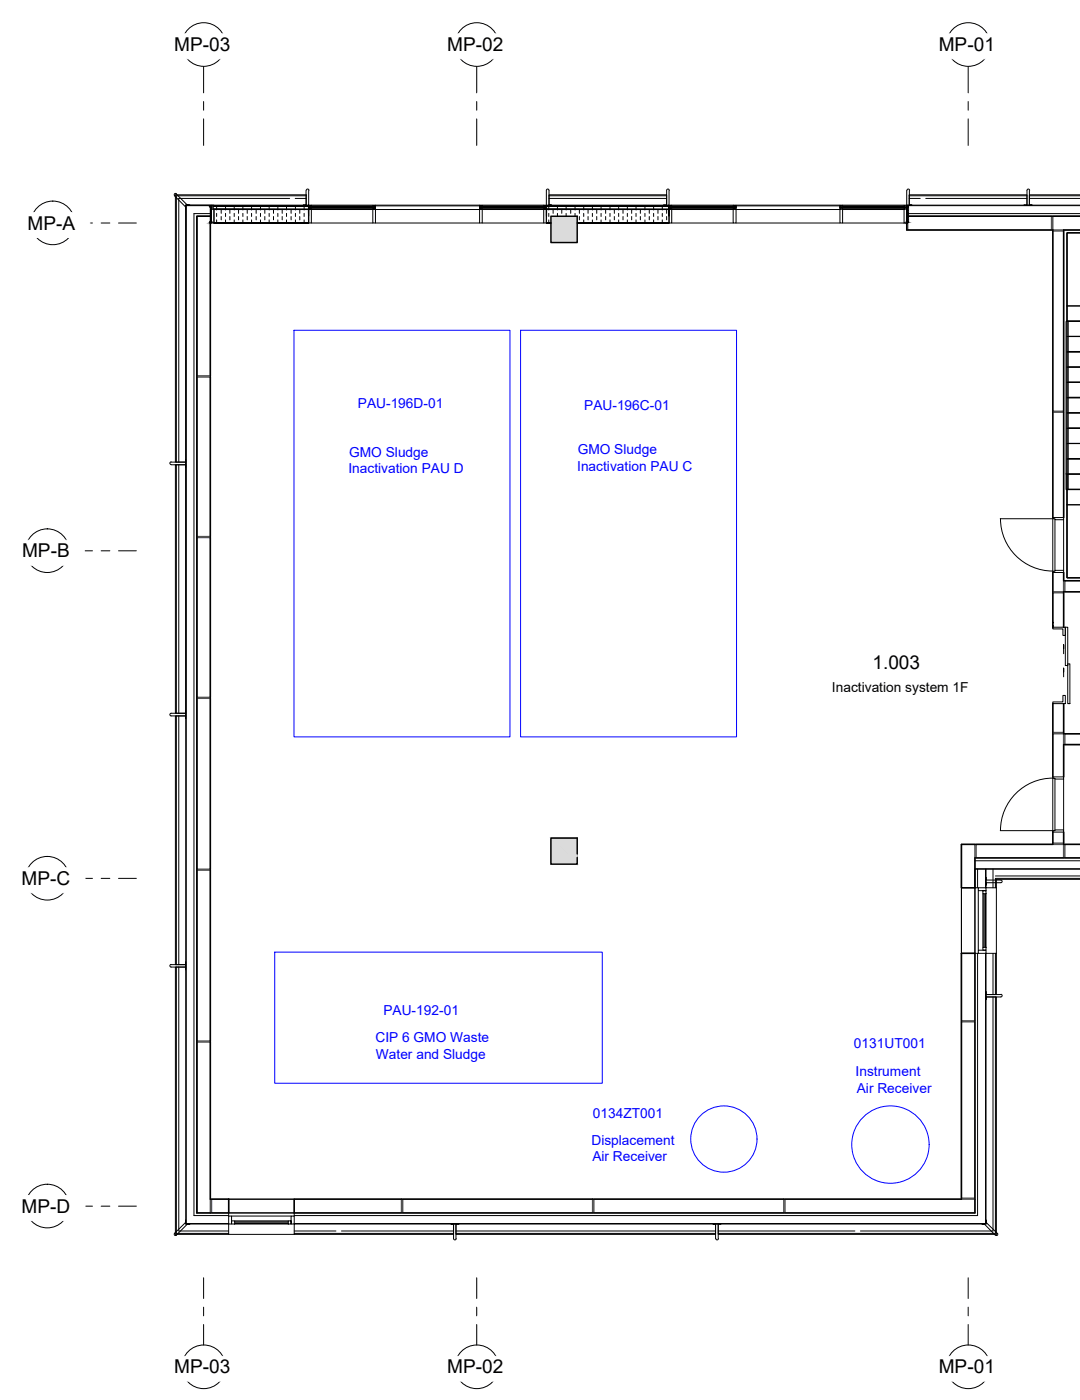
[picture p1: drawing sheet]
<svg xmlns="http://www.w3.org/2000/svg" width="190mm" height="246mm" viewBox="0 0 190 246" stroke-linecap="round" stroke-linejoin="round" font-family="sans-serif">
<!-- layer: A-WALL -->
<g fill="none" stroke="#545454" stroke-width=".25">
<path d="M36.9 38h-2.3v28h2.3v-27M159.4 38h25.3v2.4h-25.3v-1.4M189.7 38h-4.8v2.4h4.8M184.9 40.6h1.9v31.6h-1.9zM34.6 66.2h2.3v28h-2.3zM34.6 94.4h2.3v28.1h-2.3zM184.9 90.9v-18.5h1.9v18.5M184.9 100.6v3.3h1.9v-3.3M184.9 110.2v-6.1h1.9v6.1M189.7 102h-2.7v1.9h2.7M34.6 122.7h2.3v30h-2.3zM184.9 136.5v-7.6h1.9v7.6"/>
<path d="M184.9 123.6v5.1h1.9v-5.1M189.7 128.9h-2.7v1.9h2.7M34.6 152.8h2.3v30h-2.3zM168.9 148.3h2.3v7.6h-2.3zM171.4 148.3h15.4v2.4h-15.4zM184.9 146.1v2h1.9v-2M189.7 148.3h-2.7v2.4h2.7M168.9 167.4h2.3v11.9h-2.3zM168.9 179.5h2.3v30.9h-2.3zM34.6 183h2.3v30h-2.3zM37.2 210.6h3v2.4h-3zM51.7 210.6h18.8v2.4h-18.8z"/>
<path d="M70.7 210.6h33.4v2.4h-33.4zM104.3 210.6h33.4v2.4h-33.4zM137.9 210.6h33.3v2.4h-33.3z"/>
</g>
<g fill="none" stroke="#000" stroke-width=".18">
<path d="M36.9 37.5h-2.8v176h6.1M36.9 38h-2.3v175M36.9 36.1v.2M50.9 34.9h-19.5v46.3M51.8 34.9h2M53.8 34.4h-22.8v46.8M96.4 34.4h20.7M96.4 34.9h20.7M159.2 36.1v1.9M159.2 37.5h.1M159.4 38h30.3M159.4 37.5h30.3"/>
<path d="M159.7 34.4h20.7M159.7 34.9h1.9M162.6 34.9h17.8M180.8 34.4h8.9M180.8 34.9h8.9M31 81.6v43.7M31.4 81.6v43.7M31 125.7v43.7M31.4 125.7v43.7M168.9 155.9v11.5M171.2 155.9h.1M171.2 155.9v11.5"/>
<path d="M171.2 151.2h18.5M171.2 155.9h.6M171.7 152.7v3.2M173.1 152.7h-1.9v14.7h.6M174.4 152.7v3.2M174.8 153.8h14.9M175 155.9v11.5M189.7 154.3h-14.9v1.6M31 169.9v46.7h9.2M31.4 169.9v46.3h8.8M171.7 167.4v46.1h-120M174.4 167.4v7.3"/>
<path d="M174.4 175.1v41.1h-23.3M174.8 167.4v7.3M174.8 175.1v41.5h-48.7M40.2 213h11.5v.6M40.2 210.6h11.5M40.2 213h11.5M40.2 213v.6M40.2 216.8h11.5M51.7 216.2h7.3M51.7 216.6h28M60 216.2h19.7M80.1 216.2h45.6"/>
<path d="M80.1 216.6h45.6M126.1 216.2h24"/>
</g>
<!-- layer: S-COLS -->
<path d="M96.8 147.2l4.6 4.6v-4.6zM96.8 147.2l4.6 4.6h-4.6z" fill="#000" stroke="#000" stroke-width=".18"/>
<path d="M101.4 150v-2.8h-4.6v4.6h4.6v-1.2" fill="none" stroke="#545454" stroke-width=".25"/>
<!-- layer: A-WALL -->
<g fill="none" stroke="#000" stroke-width=".25">
<path d="M36.9 38h-2.3v175h5.6v-2.4h-3.3v-171.6M159.2 38h.1M159.2 38v2.4h25.7v50.5M159.4 38h30.3M189.7 40.4h-2.9v50.5M184.9 100.6v9.6M186.8 100.6v1.4h2.9M189.7 103.9h-2.9v6.3M184.9 123.6v12.9M186.8 123.6v5.3h2.9M189.7 130.8h-2.9v5.7M184.9 146.1v2.2h-16v7.6h2.3v-5.2h18.5"/>
<path d="M186.8 146.1v2.2h2.9M51.7 210.6h117.2v-43.2h2.3v45.6h-119.5z"/>
</g>
<!-- layer: A-DOOR -->
<g fill="none" stroke="#000" stroke-width=".18">
<path d="M175.7 91.1h9.2v9.2M175.7 91.1a9.2 9.2 0 0 0 9.2 9.2M184.9 90.9h1.9v.4h-1.5v-.2h-.4zM185.3 91.3v8.9M186.8 91.3v8.9M184.9 109.4h.1M184.9 110h.1M184.9 109.4v.6M184.9 109.1v1.2M184.9 110.2h2.2v1.4h-.4v-1.1h-1.8zM184.9 100.3h.4v-.1h1.5v.4h-1.9zM186.8 113.9v-.6v.6"/>
<path d="M186.8 118v-.6v.6M186.8 113.3v1.5M186.8 117.4v1.5M187.1 110.2h.4v6.7h-.4zM187.5 116.6h.4v7h-.4zM184.9 136.5h1.9v.3h-1.5v-.1h-.4zM184.9 123.3h1.8v-1.2h.4v1.5h-2.2zM184.9 136.7v9.2h-9.2M184.9 136.7a9.2 9.2 0 0 0-9.2 9.2M185.3 136.8v9M186.8 136.8v9M184.9 145.9h.4v-.1h1.5v.3h-1.9z"/>
</g>
<!-- layer: S-COLS -->
<g fill="#dbdbdb" stroke="#dbdbdb" stroke-width=".18">
<path d="M96.8 147.2l4.6 4.5v-4.5zM96.8 147.2l4.6 4.5h-4.6z"/>
<path d="M96.8 151.7l4.6 .1zM96.8 151.7l4.6 .1z"/>
<path d="M96.8 38l4.6 4.6v-4.6zM96.8 38l4.6 4.6h-4.6z"/>
</g>
<path d="M96.8 38h4.6v4.6h-4.6zM101.4 150v-2.8h-4.6v4.6h4.6v-1.2" fill="none" stroke="#000" stroke-width=".25"/>
<!-- layer: A-GLAZ -->
<g fill="none" stroke="#000" stroke-width=".18">
<path d="M65.9 36.2h18.3v.6h-18.3zM129.3 36.2h18.2v.6h-18.2zM171.8 155.9h1.4v.5h-.6v.6h.6v-.6h-1.4zM171.8 156.4v10.5M172.6 157v9.4M172.8 157v9.4M173 157v9.4M173.2 157v9.4M171.8 166.9h1.4v.5h-1.4zM172.6 166.4h.6v.5h-.6zM173 166.4v-9.4v9.4M40.2 213.6h.5v1.4h-.5z"/>
<path d="M40.7 214.4h.5v.6h-.5zM40.7 213.6h10.4M41.2 214.9h9.4h-9.4M41.2 214.6h9.4M41.2 214.9h9.4M41.2 214.4h9.4M41.2 215h9.4M51.1 213.6h.6v1.4h-.6v-.6h-.5v.6h.5z"/>
</g>
<!-- layer: A-WALL-FNSH -->
<g fill="none" stroke="#000" stroke-width=".18">
<path d="M32.6 36v179h7.6v1.8h-9.4v-46.9h1.8M32.6 36h21.2v-1.8h-23v47h1.8M32.6 36h4.3l-4.2 .1v178.8h7.5M96.4 34.2h20.7v1.8h-20.7zM159.7 36v-1.8h20.7v1.8M189.7 36h-30.5l30.5 .1M189.7 34.2h-8.9v1.8M30.8 81.6h1.8v43.7h-1.8zM32.6 125.7h-1.8v43.7h1.8M171.2 152.6h18.5M173.2 152.7v3.2h1.8v-1.5h14.7M189.7 152.7h-16.6v3.2"/>
<path d="M173.1 167.4v47.5h-121.4M173.2 174.7h1.8v-7.3h-1.8v47.6h-47.1v1.8h48.9v-41.7h-1.8M79.7 215v1.8h-28v-1.8h74.4M80.1 215v1.8h45.6v-1.8"/>
</g>
<!-- layer: A-GLAZ-CWMG -->
<g fill="none" stroke="#000" stroke-width=".18">
<path d="M31 34h-.3v.4l1.9 1.9v.5v-.8h.7h-.4l-2-2M36.9 36.3l.2-.3h.5v.2h-.2v.6h.2v2.4l-.7-.1v-.1M53.7 33.5v2.5h-.4h.9v2v-4.5M53.8 33.4l.2-.2 .3 .2M54.2 36h.5v.2h-.2v.6h.2v2.4h-.5v-2.4h.1v-.6h-.1zM54.7 36h10.8M54.7 39.2h10.8M54.7 36.3v.1M54.7 36.5v.2M65.5 36h.4v.2h-.1v.6h.1v2.4h-.4v-2.4h.1v-.6h-.1zM65.5 36.3v.1M65.5 36.5v.2"/>
<path d="M65.9 36h18.3M65.9 39.2h18.3M84.2 36h.5v.2h-.2v.6h.2v2.4h-.5v-2.4h.2v-.6h-.2zM84.7 36h10.8M84.7 39.2h10.8M84.7 36.3v.1M84.7 36.5v.2M95.5 36h.5v.2h-.2v.6h.2v2.4h-.5v-2.4h.1v-.6h-.1zM95.5 36.3v.1M95.5 36.5v.2M96 33.5v4.5v-2h.9h-.5v-2.5M96 33.4l.2-.2 .2 .2"/>
<path d="M117.1 33.5v2.5h-.5h.9v2v-4.5M117.1 33.4l.2-.2 .2 .2M117.5 36h.5v.2h-.2v.6h.2v2.4h-.5v-2.4h.2v-.6h-.2zM118 36h10.8M118 39.2h10.8M118 36.3v.1M118 36.5v.2M128.8 36h.5v.2h-.2v.6h.2v2.4h-.5v-2.4h.1v-.6h-.1zM128.8 36.3v.1M128.8 36.5v.2M129.3 36h18.2M129.3 39.2h18.2"/>
<path d="M147.5 36h.5v.2h-.1v.6h.1v2.4h-.5v-2.4h.1v-.6h-.1zM148 36h10.8M148 39.2h10.8M148 36.3v.1M148 36.5v.2M158.8 36.3v.1M158.8 36.5v.2M159.2 33.5v2.8M159.3 33.4l.2-.2 .3 .2M159.4 36.3l-.2-.3h-.4v.2h.1v.6h-.1v2.4l.6-.1v-.1M159.7 33.5v2.5h.5h-.9v.2M180.4 33.5v2.5h-.5h1.4h-.5v-2.5"/>
<path d="M180.4 33.4l.2-.2 .2 .2M30 81.2h2.6v-.5v1.4v-.5h-2.6M30.1 81.1l-.3 .3 .3 .2M30 125.3h2.6v-.5v1.4v-.5h-2.6M30.1 125.3l-.3 .2 .3 .2M173.2 154.1v.5h2.6l.2 .2-.2 .2h-2.6v.5zM30 169.4h2.6v-.5v1.4v-.4h-2.6M30.1 169.4l-.3 .2 .3 .3M175.8 174.6l.2 .3-.2 .2h-2.6v.5v-1.4v.5h2.6M30.6 216.6l2-1.9v-.4v.7h.7h-.4l-2 2M30.7 216.6v.3h.3M80.1 217.5l-.2 .3-.2-.2v-2.6h-.5h1.4h-.5v2.6"/>
<path d="M125.7 217.6v-2.6h-.5h1.4h-.5v2.6M125.7 217.5l.2 .3 .3-.3M175.2 216.6l-2-1.9v-.4v.7h-.7h.4l1.9 2M175.2 216.6v.3h-.4"/>
</g>
<!-- layer: S-STRS -->
<g fill="none" stroke="#000" stroke-width=".18">
<path d="M187.4 56.4h2.3M187.4 56.4h.1M187.6 59.1h2.1M189.7 40.9h-2.3v15.5M187.6 77.9h2.1M187.6 75.2h2.1M187.6 72.5h2.1M187.6 69.8h2.1M187.6 67.1h2.1M187.6 64.4h2.1M187.6 61.7h2.1M187.4 85.9v15.6h2.3"/>
<path d="M187.4 85.9h2.3M187.4 83.2v2.7M187.6 83.2h2.1M187.6 80.5h2.1"/>
</g>
<!-- layer: S-STRS-MBND -->
<g fill="none" stroke="#000" stroke-width=".18">
<path d="M187.4 53.7h2.3M187.4 53.7v35M187.4 59.1h2.3M187.4 56.4h2.3M189.7 40.9h-2.3v12.8M187.4 77.9h2.3M187.4 75.2h2.3M187.4 72.5h2.3M187.4 69.9h2.3M187.4 67.2h2.3M187.4 64.5h2.3M187.4 61.8h2.3"/>
<path d="M187.4 88.7v12.8h2.3M187.4 88.7h2.3M187.4 86h2.3M187.4 83.3h2.3M187.4 80.6h2.3"/>
</g>
<!-- layer: A-FLOR-HRAL -->
<path d="M187.2 56.4h.4v29.6h-.4z" fill="none" stroke="#000" stroke-width=".18"/>
<!-- layer: A-GLAZ-CURT -->
<g fill="none" stroke="#000" stroke-width=".18">
<path d="M37.4 36.8h16.9zM37.4 36.2h16.9v.6h-16.9zM37.4 36.2h16.9zM37.6 39.2h16.6zM37.6 36.8h16.6v2.4h-16.6zM38 36.3v.6M38 37.5v.5M38 38.6v.6M38.8 36.2v.1M38.8 36.9v.6M38.8 38v.6M39.6 36.3v.6"/>
<path d="M39.6 37.5v.5M39.6 38.6v.6M40.4 36.2v.1M40.4 36.9v.6M40.4 38v.6M41.1 36.3v.6M41.1 37.5v.5M41.1 38.6v.6M41.9 36.2v.1M41.9 36.9v.6M41.9 38v.6M42.7 36.3v.6"/>
<path d="M42.7 37.5v.5M42.7 38.6v.6M43.4 36.2v.1M43.4 36.9v.6M43.4 38v.6M44.2 36.3v.6M44.2 37.5v.5M44.2 38.6v.6M45 36.2v.1M45 36.9v.6M45 38v.6M45.7 36.3v.6"/>
<path d="M45.7 37.5v.5M45.7 38.6v.6M46.5 36.2v.1M46.5 36.9v.6M46.5 38v.6M47.3 36.3v.6M47.3 37.5v.5M47.3 38.6v.6M48 36.2v.1M48 36.9v.6M48 38v.6M48.8 36.3v.6"/>
<path d="M48.8 37.5v.5M48.8 38.6v.6M49.6 36.2v.1M49.6 36.9v.6M49.6 38v.6M50.3 36.3v.6M50.3 37.5v.5M50.3 38.6v.6M51.1 36.2v.1M51.1 36.9v.6M51.1 38v.6M51.9 36.3v.6"/>
<path d="M51.9 37.5v.5M51.9 38.6v.6M52.6 36.2v.1M52.6 36.9v.6M52.6 38v.6M53.4 36.3v.6M53.4 37.5v.5M53.4 38.6v.6M54.2 36.2v.1M54.2 36.9v.6M54.2 38v.6M54.5 36.7h11.1v.1h-11.1z"/>
<path d="M54.5 36.4h11.1v.1h-11.1zM54.5 36.2h11.1v.1h-11.1zM54.5 36.4h.2M65.5 36.4h.1M65.8 36.4h.1h-.1v.1h.1M65.9 36.7h-.1v.1h.1M65.9 36.2h-.1v.1h.1M84.2 36.7h.2v.1h-.2M84.2 36.4h.2v.1h-.2M84.2 36.2h.2v.1h-.2M84.5 36.7h11.1v.1h-11.1zM84.5 36.4h11.1v.1h-11.1z"/>
<path d="M84.5 36.2h11.1v.1h-11.1zM84.5 36.4h.2M95.5 36.4h.1M95.8 36.8h21.9zM95.8 36.2h21.9v.6h-21.9zM95.8 36.2h21.9zM96 39.2h.8zM96.4 36.3v.6M96.4 37.5v.5M96.4 38.6v.6M96.8 39.2h-.8v-2.4h21.5v2.4h-16.1M97.1 36.2v.1"/>
<path d="M97.1 36.9v.6M97.9 36.3v.6M97.9 37.5v.5M98.7 36.2v.1M98.7 36.9v.6M99.4 36.3v.6M99.4 37.5v.5M100.2 36.2v.1M100.2 36.9v.6M101 36.3v.6M101 37.5v.5M101.4 39.2h16.1z"/>
<path d="M101.8 36.2v.1M101.8 36.9v.6M101.8 38v.6M102.5 36.3v.6M102.5 37.5v.5M102.5 38.6v.6M103.3 36.2v.1M103.3 36.9v.6M103.3 38v.6M104 36.3v.6M104 37.5v.5M104 38.6v.6"/>
<path d="M104.8 36.2v.1M104.8 36.9v.6M104.8 38v.6M105.6 36.3v.6M105.6 37.5v.5M105.6 38.6v.6M106.4 36.2v.1M106.4 36.9v.6M106.4 38v.6M107.1 36.3v.6M107.1 37.5v.5M107.1 38.6v.6"/>
<path d="M107.9 36.2v.1M107.9 36.9v.6M107.9 38v.6M108.7 36.3v.6M108.7 37.5v.5M108.7 38.6v.6M109.4 36.2v.1M109.4 36.9v.6M109.4 38v.6M110.2 36.3v.6M110.2 37.5v.5M110.2 38.6v.6"/>
<path d="M110.9 36.2v.1M110.9 36.9v.6M110.9 38v.6M111.7 36.3v.6M111.7 37.5v.5M111.7 38.6v.6M112.5 36.2v.1M112.5 36.9v.6M112.5 38v.6M113.3 36.3v.6M113.3 37.5v.5M113.3 38.6v.6"/>
<path d="M114 36.2v.1M114 36.9v.6M114 38v.6M114.8 36.3v.6M114.8 37.5v.5M114.8 38.6v.6M115.6 36.2v.1M115.6 36.9v.6M115.6 38v.6M116.3 36.3v.6M116.3 37.5v.5M116.3 38.6v.6"/>
<path d="M117.1 36.2v.1M117.1 36.9v.6M117.1 38v.6M117.8 36.7h11.1v.1h-11.1zM117.8 36.4h11.1v.1h-11.1zM117.8 36.2h11.1v.1h-11.1zM117.8 36.4h.2M128.8 36.4h.1M129.1 36.4h.2h-.2v.1h.2M129.3 36.7h-.2v.1h.2M129.3 36.2h-.2v.1h.2M147.5 36.7h.1v.1h-.1"/>
<path d="M147.5 36.4h.1v.1h-.1M147.5 36.2h.1v.1h-.1M147.9 36.7h11v.1h-11zM147.9 36.4h11v.1h-11zM147.9 36.2h11v.1h-11zM147.9 36.4h.1M158.8 36.4h.1"/>
</g>
<!-- layer: A-DETL-GENF -->
<g fill="#000" stroke="#000" stroke-width=".18">
<path d="M37 39.1l.1-.1zM159.3 39.1l.1-.1z"/>
<path d="M36.9 39.1h.2zM36.9 39.1h.2z"/>
<path d="M36.9 36.2h.2zM36.9 36.2h.2z"/>
<path d="M159.2 39.1h.2zM159.2 39.1h.2z"/>
<path d="M159.3 36.2h.1zM159.2 36.2h.2z"/>
</g>
<g fill="none" stroke="#000" stroke-width=".18">
<path d="M36.9 36.3h.2v2.7h-.2zM36.9 36.3h.1M36.9 36.5h.1M36.9 36.6h.1M36.9 36.7h.1M36.9 36.8h.1M36.9 37h.1M36.9 37.1h.1M36.9 37.2h.1M36.9 37.3h.1M36.9 37.4h.1M36.9 37.6h.1"/>
<path d="M36.9 37.7h.1M36.9 37.8h.1M36.9 37.9h.1M36.9 38.1h.1M36.9 38.2h.1M36.9 38.3h.1M36.9 38.4h.1M36.9 38.5h.1M36.9 38.7h.1M36.9 38.8h.1M36.9 38.9h.1M36.9 39h.2v.1h-.2z"/>
<path d="M36.9 39.1h.2M36.9 36.3v-.1h.2v.1M36.9 36.2h.2M36.9 38.9h.2M36.9 38.7h.2M36.9 38.6h.2M36.9 38.5h.2M36.9 38.4h.2M36.9 38.2h.2M36.9 38.1h.2M36.9 38h.2M36.9 37.9h.2"/>
<path d="M36.9 37.8h.2M36.9 37.6h.2M36.9 37.5h.2M36.9 37.4h.2M36.9 37.3h.2M36.9 37.1h.2M36.9 37h.2M36.9 36.9h.2M36.9 36.8h.2M36.9 36.7h.2M36.9 36.5h.2M36.9 36.4h.2"/>
<path d="M37 39h.1M37 36.3h.1M37 38.9h.1M37 38.8h.1M37 38.7h.1M37 38.5h.1M37 38.4h.1M37 38.3h.1M37 38.2h.1M37 38.1h.1M37 37.9h.1M37 37.8h.1"/>
<path d="M37 37.7h.1M37 37.6h.1M37 37.4h.1M37 37.3h.1M37 37.2h.1M37 37.1h.1M37 37h.1M37 36.8h.1M37 36.7h.1M37 36.6h.1M37 36.5h.1M159.2 36.3h.2v2.7h-.2z"/>
<path d="M159.2 39h.2v.1h-.2zM159.2 39.1h.2M159.2 36.3v-.1h.2v.1M159.2 36.2h.2M159.2 38.9h.2M159.2 38.7h.2M159.2 38.6h.2M159.2 38.5h.2M159.2 38.4h.2M159.2 38.2h.2M159.2 38.1h.2M159.2 38h.2"/>
<path d="M159.2 37.9h.2M159.2 37.8h.2M159.2 37.6h.2M159.2 37.5h.2M159.2 37.4h.2M159.2 37.3h.2M159.2 37.1h.2M159.2 37h.2M159.2 36.9h.2M159.2 36.8h.2M159.2 36.7h.2M159.2 36.5h.2"/>
<path d="M159.2 36.4h.2M159.3 36.3h.1M159.3 38.9h.1M159.3 38.8h.1M159.3 38.7h.1M159.3 38.5h.1M159.3 38.4h.1M159.3 38.3h.1M159.3 38.2h.1M159.3 38.1h.1M159.3 37.9h.1M159.3 37.8h.1"/>
<path d="M159.3 37.7h.1M159.3 37.6h.1M159.3 37.4h.1M159.3 37.3h.1M159.3 37.2h.1M159.3 37.1h.1M159.3 37h.1M159.3 36.8h.1M159.3 36.7h.1M159.3 36.6h.1M159.3 36.5h.1M159.3 39h.1"/>
<path d="M159.4 38.9h.1M159.4 38.8h.1M159.4 38.7h.1M159.4 38.5h.1M159.4 38.4h.1M159.4 38.3h.1M159.4 38.2h.1M159.4 38.1h.1M159.4 37.9h.1M159.4 37.8h.1M159.4 37.7h.1M159.4 37.6h.1"/>
<path d="M159.4 37.4h.1M159.4 37.3h.1M159.4 37.2h.1M159.4 37.1h.1M159.4 37h.1M159.4 36.8h.1M159.4 36.7h.1M159.4 36.6h.1M159.4 36.5h.1M159.4 36.3h.1"/>
<circle cx="37" cy="36.3" r=".06"/>
<circle cx="37" cy="39" r=".06"/>
<circle cx="159.4" cy="39" r=".06"/>
</g>
<!-- layer: A-GLAZ-CURT -->
<g fill="#000" stroke="#000" stroke-width=".18">
<path d="M37.6 39.2h16.6zM37.6 39.2h16.6z"/>
<path d="M37.4 36.8h16.9zM37.4 36.8h16.9z"/>
<path d="M54.5 36.4h.2zM54.5 36.4h.2z"/>
<path d="M65.5 36.4h.1zM65.5 36.4h.1z"/>
<path d="M65.8 36.4h.1zM65.8 36.4h.1z"/>
<path d="M84.2 36.4h.2zM84.2 36.4h.2z"/>
<path d="M84.5 36.4h.2zM84.5 36.4h.2z"/>
<path d="M95.5 36.4h.1zM95.5 36.4h.1z"/>
<path d="M96 39.2h.8zM96 39.2h.8z"/>
<path d="M101.4 39.2h16.1zM101.4 39.2h16.1z"/>
<path d="M95.8 36.8h21.9zM95.8 36.8h21.9z"/>
<path d="M117.8 36.4h.2zM117.8 36.4h.2z"/>
<path d="M128.8 36.4h.1zM128.8 36.4h.1z"/>
<path d="M129.1 36.4h.2zM129.1 36.4h.2z"/>
<path d="M147.5 36.4h.1zM147.5 36.4h.1z"/>
<path d="M147.9 36.4h.1zM147.9 36.4h.1z"/>
<path d="M158.8 36.4h.1zM158.8 36.4h.1zM158.8 36.4h.1z"/>
</g>
<!-- layer: S-GRID-IDEN -->
<g fill="none" stroke="#000" stroke-width=".18">
<circle cx="35.8" cy="7.8" r="3.8"/>
<circle cx="83.7" cy="7.8" r="3.8"/>
<circle cx="170.1" cy="7.8" r="3.8"/>
<circle cx="9.3" cy="39.1" r="3.8"/>
<circle cx="8.3" cy="96.7" r="3.8"/>
<circle cx="8.3" cy="154.3" r="3.8"/>
<circle cx="8.3" cy="211.8" r="3.8"/>
<circle cx="35.8" cy="240.1" r="3.8"/>
<circle cx="83.7" cy="240.1" r="3.8"/>
<circle cx="170.1" cy="240.1" r="3.8"/>
</g>
<g fill="#fff" stroke="#fff" stroke-width=".18">
<path d="M78.2 5.9v4.4l13.1-4.4zM78.2 10.3l13.1-4.4v4.4z"/>
<path d="M164.5 5.9v4.4l13.1-4.4zM164.5 10.3l13.1-4.4v4.4z"/>
<path d="M30.3 5.9v4.4l13-4.4zM30.3 10.3l13-4.4v4.4z"/>
<path d="M78.2 238.2v4.4l13.1-4.4zM78.2 242.6l13.1-4.4v4.4z"/>
<path d="M164.5 238.2v4.4l13.1-4.4zM164.5 242.6l13.1-4.4v4.4z"/>
<path d="M30.3 238.2v4.4l13-4.4zM30.3 242.6l13-4.4v4.4z"/>
<path d="M4.5 37.3v4.4l11.3-4.4zM4.5 41.7l11.3-4.4v4.4z"/>
<path d="M3.5 94.9v4.4l11.3-4.4zM3.5 99.3l11.3-4.4v4.4z"/>
<path d="M3.5 152.4v4.4l11.4-4.4zM3.5 156.8l11.4-4.4v4.4z"/>
<path d="M3.5 210v4.4l11.4-4.4zM3.5 214.4l11.4-4.4v4.4z"/>
</g>
<!-- layer: S-GRID -->
<g fill="none" stroke="#000" stroke-width=".18">
<path d="M35.8 11.7v4.6M35.8 17.8v1.6M83.7 11.7v4.6M83.7 17.8v1.6M170 11.7v4.6M170 17.8v1.6M13.1 39.2h3.1M17.8 39.2h1.5M20.8 39.2h3.1M35.8 20.9v4.6M83.7 20.9v4.6M170 20.9v4.6"/>
<path d="M13.1 96.7h3.1M17.8 96.7h1.5M20.8 96.7h3.1M13.1 154.3h3.1M17.8 154.3h1.5M20.8 154.3h3.1M13.1 211.8h3.1M17.8 211.8h1.5M20.8 211.8h3.1M35.8 224.4v3.7M35.8 229.6v1.5M35.8 232.6v3.6"/>
<path d="M83.7 224.4v3.7M83.7 229.6v1.5M83.7 232.6v3.6M170 224.4v3.7M170 229.6v1.5M170 232.6v3.6"/>
</g>
<!-- layer: EQUIPMENT -->
<g fill="none" stroke="#00f" stroke-width=".18">
<path d="M51.6 58h38v71.4h-38zM91.4 58h38v71.4h-38zM48.2 167.2h57.6v23.1h-57.6z"/>
<circle cx="127.1" cy="200.1" r="5.8"/>
<circle cx="156.4" cy="201" r="6.8"/>
</g>
<g font-size="3.3">
<text x="30.6" y="8.9">MP-03</text>
<text x="78.6" y="8.9">MP-02</text>
<text x="164.9" y="8.9">MP-01</text>
<text x="4.9" y="40.3">MP-A</text>
<text x="3.9" y="97.9">MP-B</text>
<text x="153.2" y="117.4">1.003</text>
<text x="3.8" y="155.4">MP-C</text>
<text x="3.8" y="213">MP-D</text>
<text x="30.6" y="241.2">MP-03</text>
<text x="78.6" y="241.2">MP-02</text>
<text x="164.9" y="241.2">MP-01</text>
</g>
<g font-size="2.4" fill="#00f">
<text x="62.9" y="71.6">PAU-196D-01</text>
<text x="102.6" y="71.9">PAU-196C-01</text>
<text x="61.2" y="83.2">Inactivation PAU D</text>
<text x="61.3" y="80.3">GMO Sludge</text>
<text x="101.4" y="82.6">Inactivation PAU C</text>
<text x="101.5" y="79.8">GMO Sludge</text>
<text x="67.3" y="178.2">PAU-192-01</text>
<text x="65.9" y="183.1">CIP 6 GMO Waste</text>
<text x="66" y="185.9">Water and Sludge</text>
<text x="150" y="184.1">0131UT001</text>
<text x="150.3" y="189">Instrument</text>
<text x="150.5" y="191.9">Air Receiver</text>
<text x="104.1" y="196.4">0134ZT001</text>
<text x="103.9" y="201.1">Displacement</text>
<text x="104" y="204">Air Receiver</text>
</g>
<text font-size="2.4" x="146.1" y="121.5">Inactivation system 1F</text>
</svg>
